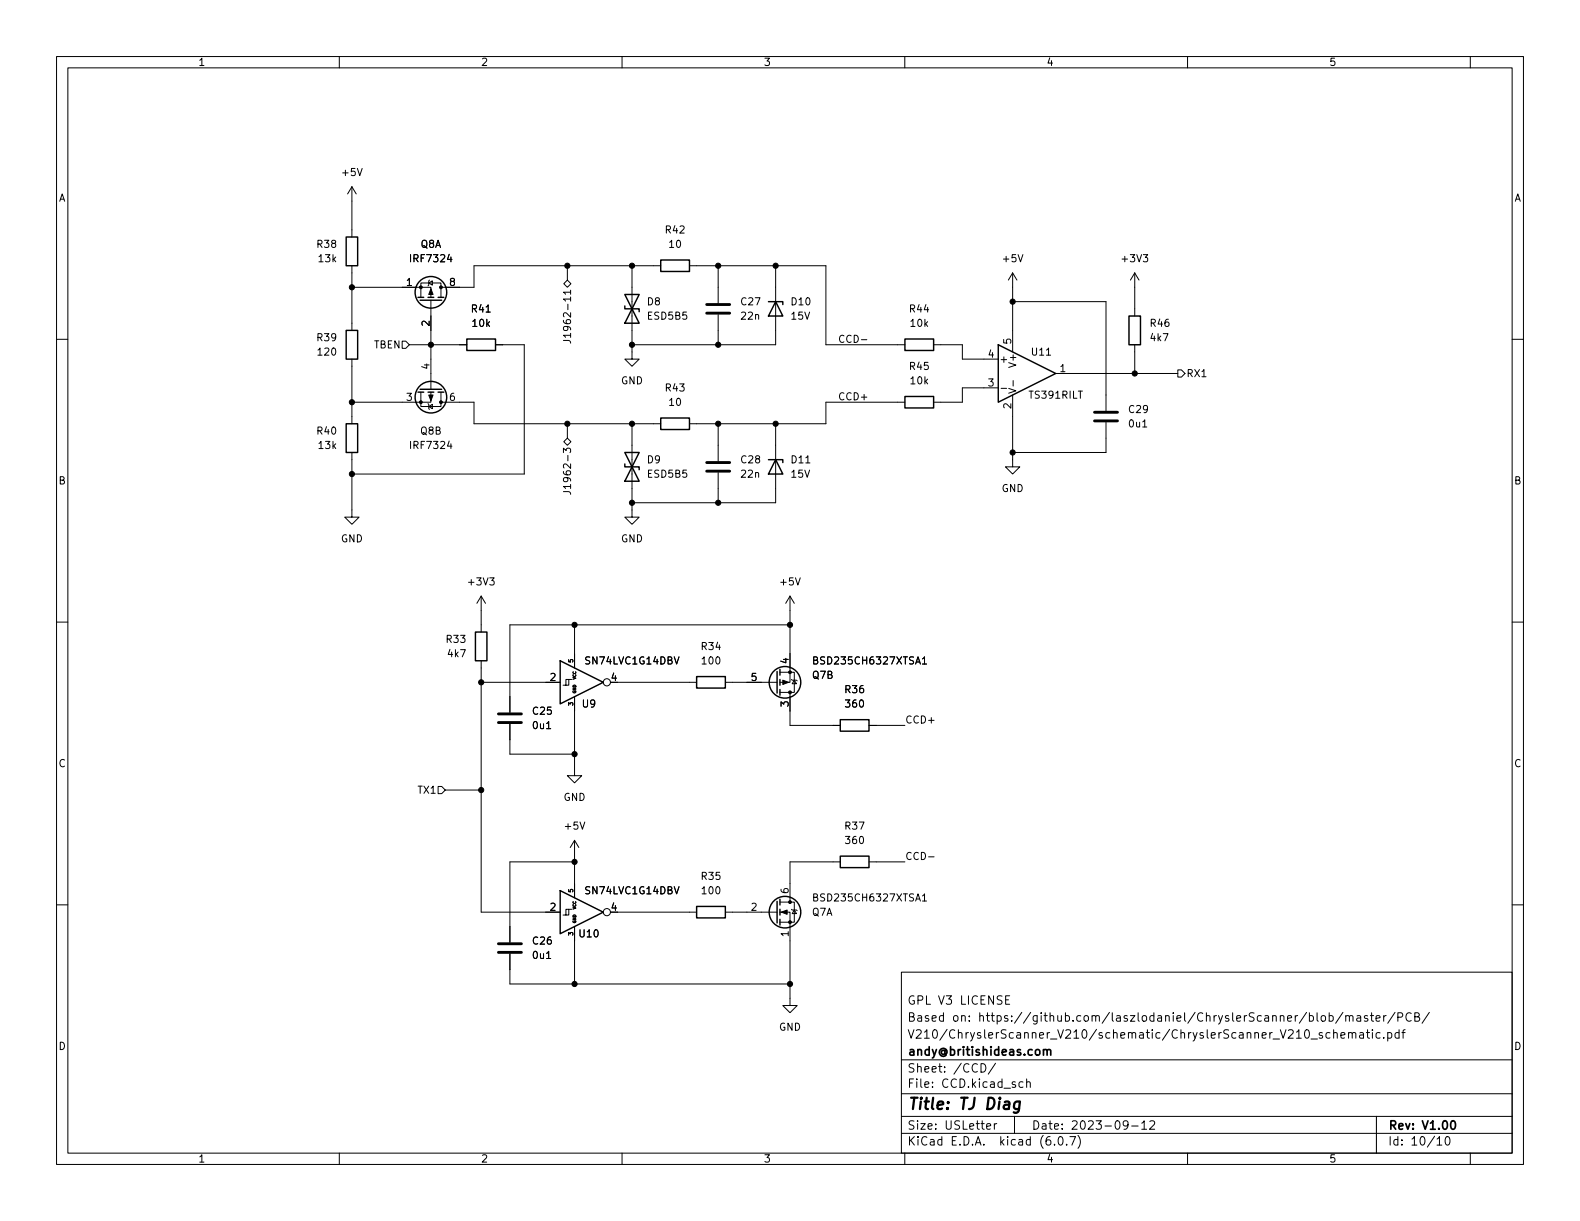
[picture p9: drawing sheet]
<svg xmlns="http://www.w3.org/2000/svg" width="279mm" height="216mm" viewBox="0 0 279 216" stroke-linecap="round" stroke-linejoin="round" font-family="sans-serif">
<g fill="none" stroke="#000" stroke-width=".18">
<path d="M10 10h259.4v195.9h-259.4zM12 12h255.4v191.9h-255.4zM60 10v2M110 10v2M160 10v2M210 10v2M260 10v2M62.2 33v8.9M62.2 33l.8 1.3M62.2 33l-.7 1.3M10 60h2M62.2 50.8h14v1.8"/>
<path d="M62.2 47v11.4M74.4 52.6v-2.6h3.6v2.6M75.8 50l.7-.3v.7zM75.9 49.5l-.1 .2v.7l-.1 .1M76.2 53.1v15.7M99.7 50.2l.6-.7 .7 .7-.7 .6zM100.3 47v2.5M100.9 59.3h-1.3l.4 .4M100.9 58.9v.8M111.8 47v16.5h1.2l-1.2 1.3-1.3-1.3h1.3M116.8 47h-33v3.8h-5.8M121.9 47h24.1v14h14"/>
<path d="M127 47v6.6M127 55.6v5.4M137.2 47v14h-25.4M149.2 59.4a.6 .6 0 0 0-.8 .4 .6 .6 0 0 0 .6 .8l.2-.2M179.1 53.3h16.5v19.3M179.1 48.3v13.9M179.1 48.3l-.8 1.2M179.1 48.3l.7 1.2M200.7 48.3v7.6M200.7 48.3l-.8 1.2M200.7 48.3l.7 1.2M267.4 60h2"/>
<path d="M62.2 63.5v11.4M71.1 60.3h.7l.6 .7-.6 .6h-.7zM72.4 61h10.1M74.4 69.3v2.6h3.6v-2.6M75.7 71.4l.1 .1v.8l.1 .1M75.8 71.9l.7-.4v.8zM76.2 69.3v1.8h-14M78 71.1h5.8v3.8h33M87.6 61h5.1v22.8h-30.5M99.6 60.2h.9a.41 .41 0 0 1 .4 .5M99.7 78.1l.6-.6 .7 .6-.7 .6zM100.3 74.9v2.6"/>
<path d="M111.8 74.9v16.5h1.2l-1.2 1.3-1.3-1.3h1.3M127 74.9v6.6M137.2 74.9v14h-25.4M160 71.1h-14v3.8h-24.1M165.1 61h5.1v2.5h6.3M176.5 68.6h-6.3v2.5h-5.1M177 68.7h1M178.4 68.7l1.2 .4-1.2 .4M179.1 69.9v12.7h1.2l-1.2 1.2-1.3-1.2h1.3M179.2 67.3v1M186.7 66h21.6M195.6 74.7v5.3h-16.5"/>
<path d="M200.7 61v5M208.3 65.4h.6l.6 .6-.6 .7h-.6zM62.2 80v11.4h-1.2l1.2 1.3 1.3-1.3h-1.3M99.6 86.9h.9a.41 .41 0 0 1 .4 .5M100.9 86h-1.3l.4 .4M100.9 85.7v.7M127 83.6v5.3M10 110h2M85.1 116.8v44.5h14M85.1 105.4l-.8 1.3M85.1 105.4v6.4M85.1 105.4l.8 1.3"/>
<path d="M101.6 110.5v7.6M137.9 118.9h2.6v3.5h-2.6M139.7 105.4v15.3h-1.8M139.7 110.5h-49.5v15.5M139.7 105.4l-.8 1.3M139.7 105.4l.8 1.3M143.9 116.7h.5l.2-.2-.1-.2-.6-.2v1.3h.5l.2-.1v-.3l-.3-.3M163.1 116.5l.4-.4v1.3M163.1 117.4h.7M267.4 110h2M77.5 139.1h.6l.6 .6-.6 .6h-.6zM78.7 139.7h6.4"/>
<path d="M85.1 120.7h14M90.2 128v5.4h11.4M99.6 121.2h1v-1.1h-.5v1.1M100.6 120.1h.5M101.6 123.2v14h1.3l-1.3 1.2-1.3-1.2h1.3M109.2 120.7h14M128.3 120.7h9.1M139.7 122.4v5.9h8.9M140 120.1l.1 .2h.7l.2 .1M140.5 120.3l.3 .6h-.7zM153.7 128.3h6.3M10 160h2"/>
<path d="M101.6 152.4h-11.4v14.2M101.6 148.6l-.8 1.3M101.6 148.6v10.2M101.6 148.6l.8 1.3M137.9 159.5h2.6v3.6h-2.6M143.9 158.7l.5-.1 .2-.2-.1-.2-.6-.1v1.2h.5l.2-.1v-.3l-.3-.2M148.6 152.4h-8.9v7.1M153.7 152.4h6.3M163.1 158.4l.4-.3v1.2M163.1 159.3h.7M164.2 151.5h1M267.4 160h2"/>
<path d="M90.2 168.7v5.3h49.5M99.6 161.8h1v-1h-.5v1M100.6 160.8h.5M101.6 163.8v10.2M109.2 161.3h14M128.3 161.3h9.1M137.9 161.3h1.8v16.5h1.3l-1.3 1.3-1.3-1.3h1.3M140 160.8l.1 .1h.7l.2 .1M140.5 160.9l.3 .6h-.7zM159.4 171.9h108v32h-108zM177.8 176.8h.5M178.5 176.1h-.7v1.5h.7"/>
<path d="M231.5 179.6h.5l.3 .3v.4l-.2 .2h-.6M232.9 179.1v1.3l.2 .2M233.8 179.6h.3l.3 .3v.4l-.3 .3-.3-.1-.2-.2v-.4zM235 179.6h.5l.3 .3v.4l-.2 .2h-.6M235 179.1v1.5M237.5 179l-1.3 1.9M238 179.7l.2-.1h.3l.1 1M238 179.6v1M238.6 179.8l.2-.2h.4l.1 1M240 179.6h.5l.1 1M240.6 179.9l-.5 .1a.29 .29 0 0 0-.2 .3 .29 .29 0 0 0 .2 .3l.5-.1M241.8 179.6h-.3l-.2 .2v.2l.5 .2v.3h-.5"/>
<path d="M242.3 179.6h.6M242.5 179.1v1.3l.4 .2M244.7 179.6v1M245.1 179.6h-.3l-.1 .3M246.7 179l-1.3 1.9M247.2 179.9l.7-.1 .1-.2v-.4l-.2-.1h-.6v1.5M249.5 179.2a.6 .6 0 0 0-.7 0 .6 .6 0 0 0-.2 .7 .56 .56 0 0 0 .3 .6 .56 .56 0 0 0 .6-.1M250.2 179.8l.6-.1 .2-.2-.2-.3-.6-.1v1.5h.6l.2-.3a.39 .39 0 0 0-.3-.5M252.8 179l-1.3 1.9M159.4 197.4h108M159.4 193.4h108M159.4 187.4h108"/>
<path d="M173.5 188.1a.76 .76 0 0 1 .8 .7 .76 .76 0 0 1-.8 .8zM174.5 199.2l.7-.2-.1-.3h-.4l-.2 .2v.7h.6M175.8 198.7v1M176 188l-1.2 1.9M176.3 198.7h-.3l-.2 .3M179.4 197.4v3M180.9 191.4l-.4-.1-.3 .3v.4l.1 .2h.6M181.5 191.4l.3-.1 .3 .1 .1 .9M181.5 190.8v1.5M199.5 198.8l-.3 .3h-.3l-.3-.3 .2-.6h.4l.2 .1a.99 .99 0 0 1-.4 1.4h-.2M200.1 199.1h1.2M201.9 198.6l.4-.4v1.5"/>
<path d="M201.9 199.7h.9M203.3 198.3l.6-.1 .2 .1 .1 .3-.9 1.1h.9M235.2 182.6h-.4l-.3 .3v.4l.1 .2h.6M235.8 182.7l.2-.1h.4l.1 1M235.8 182.1v1.5M237.1 183.1l.7-.2v-.3h-.5l-.2 .2 .1 .7h.6M238.5 182.7l.2-.1h.3l.1 1M238.5 182.6v1M239.1 182.8l.2-.2h.4l.1 1M240.5 182.6h.5l.1 1M241.1 182.9l-.5 .1a.29 .29 0 0 0-.2 .3 .29 .29 0 0 0 .2 .3l.5-.1M241.6 182.6h.6"/>
<path d="M241.8 182.1v1.3l.4 .2M242.7 182.1v.1M242.7 182.6v1M243.3 180.1l.7-.2v-.3h-.5l-.2 .2 .1 .7h.6M243.4 197.4v6.5M244 182.6h-.4l-.3 .3v.4l.2 .2h.5M244.7 183.4v.2M245.4 182.6h.4l.3 .3v.4l-.1 .2h-.6M245.4 182.6v1.5M247.4 182.6h-.4l-.3 .3v.4l.1 .2h.6M247.4 182.1v1.5M247.9 182.6h.6"/>
<path d="M248.5 182.1l-.4 .2v1.3M60 203.9v2M110 203.9v2M159.4 200.4h108M160 203.9v2M186.5 202.3v.2M187.3 201h.2a.81 .81 0 0 1 .6 .6 .81 .81 0 0 1-.3 .8l-.2 .1a.81 .81 0 0 1-.6-.6 .81 .81 0 0 1 .3-.9zM188.6 202.3v.2M189.2 201h1l-.7 1.5M190.6 200.8a1.72 1.72 0 0 1 0 2.2M210 203.9v2M254.1 201.4l.4-.4v1.5"/>
<path d="M254.1 202.5h.9M255.8 201h.1a.8 .8 0 0 1 .5 .7 .8 .8 0 0 1-.5 .8 .99 .99 0 0 1-.1-1.5zM260 203.9v2"/>
<circle cx="107.3" cy="120.6" r=".63"/>
<circle cx="107.3" cy="161.3" r=".63"/>
</g>
<path d="M184.5 185.7l.2-.1 .4 .1 .1 .9M185.2 185.8l.2-.2 .3 .1 .1 .9M256.7 198.2h.2a.81 .81 0 0 1 .6 .6 .81 .81 0 0 1-.3 .8l-.2 .1a.82 .82 0 0 1-.6-.6 .82 .82 0 0 1 .3-.9z" fill="none" stroke="#000" stroke-width=".3"/>
<path d="M180.4 194.9a.66 .66 0 0 0-1 .3l-.1 .5 .1 .3 .2 .1 .6-.1M180.4 194.8l-.2 1.6a.6 .6 0 0 1-.9 .3" fill="none" stroke="#000" stroke-width=".4"/>
<g fill="none" stroke="#000" stroke-width=".25">
<path d="M61.2 58.4h2v5.1h-2zM61.2 41.9h2v5.1h-2zM73.9 52.6h1M74.3 53.1h3.8M75.7 52.6h1M77.5 52.6h1M82.5 59.9h5.1v2.1h-5.1zM110.5 54.1v.5h2.5v.5M110.5 52.1h2.5l-2.5 5.1h2.5zM116.8 46h5.1v2h-5.1zM135.9 53.3h2.5v.5M137.2 53.3l1.2 2.6h-2.5z"/>
<path d="M160 59.9h5.1v2.1h-5.1zM199.6 55.9h2.1v5.1h-2.1zM61.2 74.9h2v5.1h-2zM73.9 69.3h1M74.3 68.8h3.8M75.7 69.3h1M77.5 69.3h1M116.8 73.9h5.1v2h-5.1zM160 70.1h5.1v2h-5.1zM176.5 61l10.2 5-10.2 5.1zM110.5 82v.6h2.5v.5M110.5 80h2.5l-2.5 5.1h2.5z"/>
<path d="M135.9 81.3h2.5v.5M137.2 81.3l1.2 2.5h-2.5zM84.1 111.8h2v5h-2zM99.1 116.8l7.6 3.9-7.6 3.8zM123.2 119.6h5.1v2.1h-5.1zM137.4 118.7v3.9M137.9 118.4v1M137.9 120.1v1.1M137.9 121.9v1M148.6 127.3h5.1v2h-5.1zM99.1 157.5l7.6 3.8-7.6 3.8zM137.4 159.4v3.8"/>
<path d="M137.9 159v1M148.6 151.4h5.1v2h-5.1zM123.2 160.3h5.1v2h-5.1zM137.9 160.8v1M137.9 162.6v1"/>
<circle cx="76.2" cy="51.7" r="2.79"/>
<circle cx="76.2" cy="70.2" r="2.79"/>
<circle cx="138.8" cy="120.6" r="2.79"/>
<circle cx="138.8" cy="161.3" r="2.79"/>
</g>
<g fill="#000" stroke="#000" stroke-width=".18">
<path d="M76.2 51.1l.4 1h-.8zM75.8 69.9h.8l-.4 1zM138.4 120.3l1 .4-1 .3zM138.2 161.3l1-.4v.8z"/>
<circle cx="62.2" cy="50.8" r=".46"/>
<circle cx="74.4" cy="50.8" r=".25"/>
<circle cx="78" cy="50.8" r=".25"/>
<circle cx="100.3" cy="47" r=".46"/>
<circle cx="111.8" cy="47" r=".46"/>
<circle cx="127" cy="47" r=".46"/>
<circle cx="137.2" cy="47" r=".46"/>
<circle cx="179.1" cy="53.3" r=".46"/>
<circle cx="62.2" cy="71.1" r=".46"/>
<circle cx="74.4" cy="71.1" r=".25"/>
<circle cx="76.2" cy="61" r=".46"/>
<circle cx="78" cy="71.1" r=".25"/>
<circle cx="100.3" cy="74.9" r=".46"/>
<circle cx="111.8" cy="74.9" r=".46"/>
<circle cx="111.8" cy="61" r=".46"/>
<circle cx="127" cy="61" r=".46"/>
<circle cx="127" cy="74.9" r=".46"/>
<circle cx="137.2" cy="74.9" r=".46"/>
<circle cx="200.7" cy="66" r=".46"/>
<circle cx="62.2" cy="83.8" r=".46"/>
<circle cx="111.8" cy="88.9" r=".46"/>
<circle cx="127" cy="88.9" r=".46"/>
<circle cx="179.1" cy="80" r=".46"/>
<circle cx="101.6" cy="110.5" r=".46"/>
<circle cx="139.7" cy="110.5" r=".46"/>
<circle cx="139.7" cy="118.9" r=".25"/>
<circle cx="85.1" cy="120.7" r=".46"/>
<circle cx="85.1" cy="139.7" r=".46"/>
<circle cx="101.6" cy="133.4" r=".46"/>
<circle cx="139.7" cy="122.4" r=".25"/>
<circle cx="101.6" cy="152.4" r=".46"/>
<circle cx="139.7" cy="159.5" r=".25"/>
<circle cx="101.6" cy="174" r=".46"/>
<circle cx="139.7" cy="174" r=".46"/>
<circle cx="139.7" cy="163.1" r=".25"/>
</g>
<path d="M125 55.4h4M125 53.8h4M193.5 74.4h4.1M193.5 72.9h4.1M125 83.3h4M125 81.8h4M88.1 127.8h4.1M88.1 126.2h4.1M88.1 168.4h4.1M88.1 166.9h4.1" fill="none" stroke="#000" stroke-width=".51"/>
<text font-size="2.8" x="160.4" y="196.2">Title: TJ Diag</text>
<g font-size="2.1">
<text x="160.4" y="177.6">GPL V3 LICENSE</text>
<text x="160.4" y="183.6">V210/ChryslerScanner_V210/schematic/ChryslerScanner_V210_schematic.pdf</text>
<text x="160.4" y="180.6">Based on: https://github.com/laszlodaniel/ChryslerScanner/blob/master/PCB/</text>
<text x="160.4" y="189.7">Sheet: /CCD/</text>
<text x="160.4" y="186.7">andy@britishideas.com</text>
<text x="160.4" y="192.4">File: CCD.kicad_sch</text>
<text x="160.4" y="202.5">KiCad E.D.A. kicad (6.0.7)</text>
<text x="160.4" y="199.7">Size: USLetter</text>
<text x="182.4" y="199.7">Date: 2023-09-12</text>
<text x="245.4" y="199.7">Rev: V1.00</text>
<text x="245.4" y="202.5">Id: 10/10</text>
</g>
<g font-size="1.8">
<text x="35" y="11.6">1</text>
<text x="85" y="11.6">2</text>
<text x="135" y="11.6">3</text>
<text x="185" y="11.6">4</text>
<text x="235" y="11.6">5</text>
<text x="10.3" y="35.6">A</text>
<text x="60.6" y="31.1">+5V</text>
<text x="267.7" y="35.6">A</text>
<text x="117.8" y="41.3">R42</text>
<text x="56.1" y="43.8">R38</text>
<text x="56.4" y="46.4">13k</text>
<text x="72.8" y="46.4">IRF7324</text>
<text x="74.4" y="43.8">Q8A</text>
<text x="118.4" y="43.8">10</text>
<text x="177.5" y="46.4">+5V</text>
<text x="198.6" y="46.4">+3V3</text>
<text x="71.9" y="50.5">1</text>
<text x="79.5" y="50.5">8</text>
<text x="114.5" y="54">D8</text>
<text x="131.1" y="54">C27</text>
<text x="140" y="54">D10</text>
<text x="75.9" y="57.6" transform="rotate(-90 75.9 57.6)">2</text>
<text x="83.5" y="55.2">R41</text>
<text x="83.6" y="57.8">10k</text>
<text x="101" y="58.5" transform="rotate(-90 101 58.5)">J1962-11</text>
<text x="114.6" y="56.5">ESD5B5</text>
<text x="131.1" y="56.5">22n</text>
<text x="140" y="56.5">15V</text>
<text x="160.9" y="55.2">R44</text>
<text x="161.1" y="57.8">10k</text>
<text x="203.5" y="57.8">R46</text>
<text x="56.1" y="60.3">R39</text>
<text x="56.3" y="62.9">120</text>
<text x="66.1" y="61.6">TBEN</text>
<text x="75.9" y="65.3" transform="rotate(-90 75.9 65.3)">4</text>
<text x="149.2" y="60.6">CCD-</text>
<text x="160.9" y="65.4">R45</text>
<text x="174.8" y="63.2">4</text>
<text x="176.7" y="64.1">+</text>
<text x="178.8" y="60.8" transform="rotate(-90 178.8 60.8)">5</text>
<text x="179.7" y="64.6" transform="rotate(-90 179.7 64.6)">V+</text>
<text x="182.5" y="62.9">U11</text>
<text x="187.5" y="65.8">1</text>
<text x="203.5" y="60.3">4k7</text>
<text x="71.9" y="70.9">3</text>
<text x="79.5" y="70.9">6</text>
<text x="109.8" y="67.9">GND</text>
<text x="117.8" y="69.2">R43</text>
<text x="118.4" y="71.8">10</text>
<text x="148.8" y="70.8">CCD+</text>
<text x="161.1" y="67.9">10k</text>
<text x="174.8" y="68.3">3</text>
<text x="182.1" y="70.5">TS391RILT</text>
<text x="209.7" y="66.7">RX1</text>
<text x="56.1" y="76.8">R40</text>
<text x="74.4" y="76.8">Q8B</text>
<text x="178.8" y="72.2" transform="rotate(-90 178.8 72.2)">2</text>
<text x="199.7" y="73">C29</text>
<text x="199.7" y="75.6">0u1</text>
<text x="56.4" y="79.4">13k</text>
<text x="72.8" y="79.4">IRF7324</text>
<text x="114.5" y="81.9">D9</text>
<text x="131.1" y="81.9">C28</text>
<text x="140" y="81.9">D11</text>
<text x="10.3" y="85.7">B</text>
<text x="101" y="85.4" transform="rotate(-90 101 85.4)">J1962-3</text>
<text x="114.6" y="84.5">ESD5B5</text>
<text x="131.1" y="84.5">22n</text>
<text x="140" y="84.5">15V</text>
<text x="177.1" y="87">GND</text>
<text x="267.7" y="85.7">B</text>
<text x="60.3" y="95.9">GND</text>
<text x="109.8" y="95.9">GND</text>
<text x="83" y="103.5">+3V3</text>
<text x="138.1" y="103.5">+5V</text>
<text x="79" y="113.7">R33</text>
<text x="79.3" y="116.2">4k7</text>
<text x="103.7" y="117.5">SN74LVC1G14DBV</text>
<text x="124.1" y="114.9">R34</text>
<text x="124.3" y="117.5">100</text>
<text x="139.4" y="117.3" transform="rotate(-90 139.4 117.3)">4</text>
<text x="144.4" y="117.5">BSD235CH6327XTSA1</text>
<text x="97.3" y="120.4">2</text>
<text x="103" y="125.1">U9</text>
<text x="108.1" y="120.4">4</text>
<text x="132.9" y="120.4">5</text>
<text x="139.4" y="125" transform="rotate(-90 139.4 125)">3</text>
<text x="143.7" y="120">Q7B</text>
<text x="149.5" y="122.6">R36</text>
<text x="149.7" y="125.1">360</text>
<text x="94.3" y="126.4">C25</text>
<text x="94.3" y="128.9">0u1</text>
<text x="160" y="127.9">CCD+</text>
<text x="10.3" y="135.6">C</text>
<text x="267.7" y="135.6">C</text>
<text x="74" y="140.3">TX1</text>
<text x="99.6" y="141.6">GND</text>
<text x="100" y="146.7">+5V</text>
<text x="149.5" y="146.7">R37</text>
<text x="149.7" y="149.2">360</text>
<text x="124.1" y="155.6">R35</text>
<text x="160" y="152.1">CCD-</text>
<text x="97.3" y="161">2</text>
<text x="103.7" y="158.1">SN74LVC1G14DBV</text>
<text x="108.1" y="161">4</text>
<text x="124.3" y="158.1">100</text>
<text x="132.9" y="161">2</text>
<text x="139.4" y="158" transform="rotate(-90 139.4 158)">6</text>
<text x="143.6" y="161.9">Q7A</text>
<text x="144.4" y="159.4">BSD235CH6327XTSA1</text>
<text x="94.3" y="167">C26</text>
<text x="102.5" y="165.7">U10</text>
<text x="139.4" y="165.6" transform="rotate(-90 139.4 165.6)">1</text>
<text x="94.3" y="169.5">0u1</text>
<text x="10.3" y="185.7">D</text>
<text x="137.7" y="182.2">GND</text>
<text x="267.7" y="185.7">D</text>
<text x="35" y="205.6">1</text>
<text x="85" y="205.6">2</text>
<text x="135" y="205.6">3</text>
<text x="185" y="205.6">4</text>
<text x="235" y="205.6">5</text>
</g>
<g font-size="1.1">
<text x="101.3" y="117.1" transform="rotate(-90 101.3 117.1)">5</text>
<text x="101.3" y="124.8" transform="rotate(-90 101.3 124.8)">3</text>
<text x="101.3" y="157.8" transform="rotate(-90 101.3 157.8)">5</text>
<text x="101.3" y="165.4" transform="rotate(-90 101.3 165.4)">3</text>
</g>
<g font-size=".7">
<text x="101.9" y="122.7" transform="rotate(-90 101.9 122.7)">GND</text>
<text x="101.9" y="120.1" transform="rotate(-90 101.9 120.1)">VCC</text>
<text x="101.9" y="160.8" transform="rotate(-90 101.9 160.8)">VCC</text>
<text x="101.9" y="163.3" transform="rotate(-90 101.9 163.3)">GND</text>
</g>
</svg>
